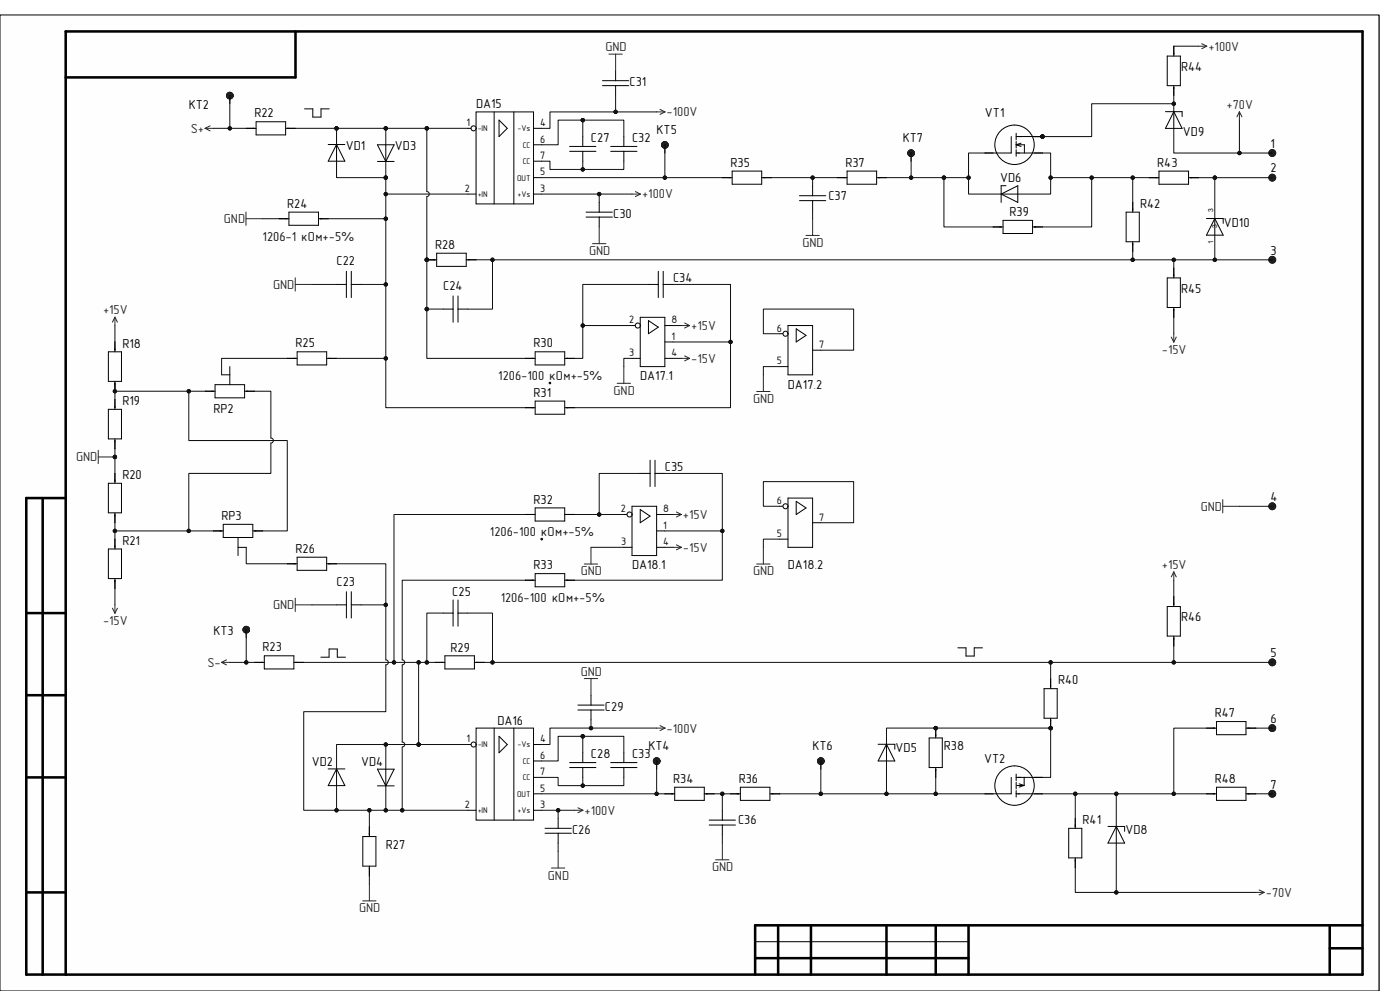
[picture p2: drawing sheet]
<svg xmlns="http://www.w3.org/2000/svg" width="420mm" height="297mm" viewBox="0 0 420 297" stroke-linecap="round" stroke-linejoin="round" font-family="sans-serif">
<path d="M0 4.5h413.7v292.5h-413.7z" fill-rule="evenodd" fill="#fefefe"/>
<path d="M0 4.5h413.7v292.5h-413.7z" fill="none" stroke="#000" stroke-width=".3"/>
<path d="M0 4.5h413.7v292.5h-413.7z" fill-rule="evenodd" fill="#fefefe"/>
<path d="M0 4.5h413.7v292.5h-413.7zM140.4 38.5h2.4M142.8 33.5h17.3v27.6h-17.3zM160.1 38.5h2.4M160.1 43.4h2.5M160.1 48.3h2.4M160.1 53.2h2.4M160.1 58.2h2.4M226.5 282.2h64.1" fill="none" stroke="#000" stroke-width=".3"/>
<g fill="none" stroke="#000" stroke-width=".76">
<path d="M19.7 9.4h389v282.7h-400.8v-142.8h11.8M19.7 9.4v282.7M88.6 9.4v13.8h-68.9M12.8 149.3v142.8M7.9 183.7h11.8M7.9 208.4h11.8M7.9 233h11.8M7.9 267.5h11.8M233.4 277.3v14.8M243.3 277.3v14.8M265.9 277.3v14.8M280.7 277.3v14.8"/>
<path d="M290.6 277.3v14.8M398.9 277.3v14.8M408.7 277.3h-182.2v14.8M226.5 287.2h64.1M398.9 284.2h9.8"/>
</g>
<path d="M197 33.5h2.5M198 32.8l1.5 .7M199.5 33.5l-1.5 .8M189.6 58.2h2.5M190.6 57.4l1.5 .8M192.1 58.2l-1.5 .7M172.4 242.8h2.5M173.4 242.1l1.5 .7M174.9 242.8l-1.5 .8M376.7 267.5h2.5M377.7 266.7l1.5 .8M379.2 267.5l-1.5 .7" fill="none" stroke="#262626" stroke-width=".3"/>
<circle cx="142.1" cy="38.5" r=".75" fill="#fbfbfb"/>
<g fill="none" stroke="#000" stroke-width=".3">
<path d="M148.2 33.5v27.6M149.7 36l2.5 2.5-2.5 2.4zM154.1 33.5v27.6M140.4 58.2h2.4M142.8 218.2h17.3v27.6h-17.3zM140.4 223.1h2.4M160.1 223.1h2.4M160.1 228.1h2.4M160.1 233h2.4M160.1 237.9h2.4M160.1 242.8h2.4"/>
<circle cx="142.1" cy="38.5" r=".75"/>
</g>
<circle cx="142.1" cy="223.1" r=".75" fill="#fbfbfb"/>
<g fill="none" stroke="#000" stroke-width=".3">
<path d="M180.7 24.2h7.9M180.7 25.7h7.9M184.7 21.2v3M184.7 25.7v2.9M170.9 43.9h7.9M170.9 45.4h7.9M174.8 40.9v3M174.8 45.4v2.9M175.8 63.6h7.9M175.8 65.1h7.9M179.8 60.6v3M179.8 65.1v2.9"/>
<path d="M148.2 218.2v27.6M154.1 218.2v27.6M173.4 211.3h7.8M173.4 212.8h7.8M177.3 208.4v2.9M177.3 212.8v3M149.7 220.7l2.5 2.4-2.5 2.5zM140.4 242.8h2.4M163.5 248.3h7.9M163.5 249.7h7.9M167.4 245.3v3M167.4 249.7v3"/>
<circle cx="142.1" cy="223.1" r=".75"/>
</g>
<circle cx="128" cy="77.9" r=".5" fill="#0e0e0e"/>
<circle cx="128" cy="77.9" r=".5" fill="none" stroke="#0e0e0e" stroke-width=".3"/>
<path d="M128 77.9h3M131 75.9h8.9v3.9h-8.9zM139.9 77.9h2.9" fill="none" stroke="#000" stroke-width=".3"/>
<circle cx="128" cy="77.9" r=".5" fill="#0e0e0e"/>
<circle cx="128" cy="77.9" r=".5" fill="none" stroke="#0e0e0e" stroke-width=".3"/>
<g fill="none" stroke="#000" stroke-width=".3">
<path d="M98.5 43.3h5M101 43.4v4.9M101 43.3l2.5 5h-5zM113.2 43.4h5l-2.5 5zM113.2 48.4h5M115.7 43.4v4.9M183.2 43.9h7.9M183.2 45.4h7.9M187.1 40.9v3M187.1 45.4v2.9M140.4 77.9h2.4M337.8 63.6h4v8.9h-4z"/>
<path d="M339.8 60.6v3M339.8 72.5v2.9M101 85.2h2.9M103.9 81.3v7.9M105.4 81.3v7.9M105.4 85.2h2.9M103.9 177.3v7.9M105.4 177.3v7.9M101 181.3h2.9M105.4 181.3h3M130.5 198.5h3M133.5 196.6h8.8v3.9h-8.8z"/>
<path d="M142.3 198.5h3M98.5 230.5h5M101 230.5l2.5 5h-5zM101 230.5v5M113.2 230.5h5l-2.5 5zM113.2 235.5h5M115.7 230.5v5M170.9 228.6h7.9M170.9 230h7.9M174.8 225.6v3M174.8 230v3M183.2 228.6h7.9"/>
<path d="M183.2 230h7.9M187.1 225.6v3M187.1 230v3M320.6 248.3h3.9v8.8h-3.9zM322.6 245.3v3M322.6 257.1v3"/>
</g>
<path d="M61.5 38.5l1.5 .7M61.5 38.5h2.5M63 37.7l-1.5 .8M371.8 33.5l-.7 1.5M371.8 33.5l.8 1.5M371.8 33.5v2.5M66.5 198.5l1.4 .8M66.5 198.5h2.5M67.9 197.8l-1.4 .7" fill="none" stroke="#262626" stroke-width=".3"/>
<circle cx="315.2" cy="218.2" r=".5" fill="#0e0e0e"/>
<circle cx="315.2" cy="218.2" r=".5" fill="none" stroke="#0e0e0e" stroke-width=".3"/>
<path d="M313.2 206.4h4v8.9h-4zM315.2 203.4v3M315.2 215.3v2.9" fill="none" stroke="#000" stroke-width=".3"/>
<circle cx="315.2" cy="218.2" r=".5" fill="#0e0e0e"/>
<circle cx="315.2" cy="218.2" r=".5" fill="none" stroke="#0e0e0e" stroke-width=".3"/>
<g fill="none" stroke="#000" stroke-width=".3">
<path d="M73.9 38.5h2.9M76.8 36.5h8.9v3.9h-8.9zM85.7 38.5h2.9M133 92.6h2.9M135.9 88.7v7.9M137.4 88.7v7.9M137.4 92.6h3M32.5 105.4h3.9v8.9h-3.9zM34.5 102.5v2.9M34.5 114.3v3M34.5 119.7v3M32.5 122.7h3.9v8.8h-3.9z"/>
<path d="M34.5 131.5v3M32.5 144.8h3.9v8.9h-3.9zM34.5 141.9v2.9M34.5 153.7v3M32.5 164.5h3.9v8.9h-3.9v-8.9M34.5 161.6v2.9M34.5 173.4v3M135.9 179.8v7.9M137.4 179.8v7.9M133 183.7h2.9M137.4 183.7h3M315.2 203.4v2.5"/>
</g>
<path d="M34.5 95.1l-.8 1.5M34.5 95.1l.7 1.5M34.5 95.1v2.5M29.5 135v4M29.5 137h5M88.6 179.3v4M33.7 182.3l.8 1.5M34.5 181.3v2.5M35.2 182.3l-.7 1.5M88.6 181.3h5" fill="none" stroke="#262626" stroke-width=".3"/>
<circle cx="34.5" cy="137" r=".5" fill="#0e0e0e"/>
<circle cx="34.5" cy="137" r=".5" fill="none" stroke="#0e0e0e" stroke-width=".3"/>
<g fill="none" stroke="#262626" stroke-width=".3">
<path d="M182.7 16.2h4M184.7 16.2v5M73.8 63.5v4.1M73.8 65.6h5M177.8 73h4M179.8 68v5M88.6 83.2v4M88.6 85.2h5M175.3 203.4h4M177.3 203.4v5M167.4 255.2v5M108.8 270h4"/>
<path d="M110.8 265v5M165.4 260.2h4"/>
</g>
<circle cx="280.7" cy="218.2" r=".5" fill="#0e0e0e"/>
<circle cx="280.7" cy="218.2" r=".5" fill="none" stroke="#0e0e0e" stroke-width=".3"/>
<path d="M280.7 218.2v3M278.7 221.2h4v8.8h-4zM280.7 230v3" fill="none" stroke="#000" stroke-width=".3"/>
<circle cx="280.7" cy="218.2" r=".5" fill="#0e0e0e"/>
<circle cx="280.7" cy="218.2" r=".5" fill="none" stroke="#0e0e0e" stroke-width=".3"/>
<g fill="none" stroke="#1c1c1c" stroke-width="1.3">
<circle cx="381.7" cy="53.2" r=".54"/>
<circle cx="381.7" cy="45.9" r=".54"/>
<circle cx="381.7" cy="77.9" r=".54"/>
<circle cx="381.7" cy="198.5" r=".54"/>
<circle cx="381.7" cy="237.9" r=".54"/>
</g>
<g fill="none" stroke="#000" stroke-width=".3">
<path d="M300.3 58.2l5-2.5v5zM300.4 58.2h4.9M301.8 55.7h-1.5v5M83.7 65.6h3M86.7 63.6h8.8v3.9h-8.8zM95.5 65.6h3M297.9 68h3M300.9 66.1h8.9v3.9h-8.9zM309.8 68h2.9M361.9 65.5h5v1.5M364.4 65.5l2.5 5h-5zM364.4 65.6v4.9"/>
<path d="M61.6 117.3h2.9M64.5 115.3h8.9v3.9h-8.9zM66.5 112.3h2.4M68.9 109.9v5.4M73.4 117.3h2.9M86.2 107.4h2.9M89.1 105.4h8.9v4h-8.9zM98 107.4h3M64 159.1h3M67 157.2h8.8v3.9h-8.8zM75.8 159.1h3M71.4 161.1v5.4"/>
<path d="M71.4 164h2.5M86.2 169h2.9M89.1 167h8.9v3.9h-8.9zM98 169h3M76.3 198.5h3M79.3 196.6h8.9v3.9h-8.9zM88.2 198.5h2.9M263.4 223.1h5v1.4M265.9 223.1l2.5 5h-5zM265.9 223.1v5M108.8 250.7h4v8.9h-4zM110.8 247.8v2.9"/>
<path d="M110.8 259.6v2.9M332.4 247.7h5v1.5M334.9 247.7l2.5 5h-5zM334.9 247.8v4.9"/>
</g>
<circle cx="312.7" cy="40.9" r=".5" fill="#0e0e0e"/>
<circle cx="312.7" cy="40.9" r=".5" fill="none" stroke="#0e0e0e" stroke-width=".3"/>
<circle cx="312.7" cy="40.9" r=".5" fill="#0e0e0e"/>
<circle cx="312.7" cy="40.9" r=".5" fill="none" stroke="#0e0e0e" stroke-width=".3"/>
<circle cx="312.7" cy="40.9" r=".5" fill="#0e0e0e"/>
<circle cx="312.7" cy="40.9" r=".5" fill="none" stroke="#0e0e0e" stroke-width=".3"/>
<g fill="none" stroke="#000" stroke-width=".3">
<path d="M304.8 39.9v2M303.4 40.9v5h-7.9M304.8 40.9h7.9M304.8 45.9h7.9M304.8 43.4l1.5 .5M304.8 43.4h2.5v2.5M304.8 42.4v2M304.8 44.9v1.9M306.3 42.9l-1.5 .5"/>
<circle cx="304.4" cy="43.4" r="5.9"/>
</g>
<circle cx="312.7" cy="40.9" r=".5" fill="#0e0e0e"/>
<circle cx="312.7" cy="40.9" r=".5" fill="none" stroke="#0e0e0e" stroke-width=".3"/>
<path d="M310.3 40.9h2.4" fill="none" stroke="#000" stroke-width=".3"/>
<circle cx="312.7" cy="40.9" r=".5" fill="#0e0e0e"/>
<circle cx="312.7" cy="40.9" r=".5" fill="none" stroke="#0e0e0e" stroke-width=".3"/>
<path d="M310.3 40.9h2.4" fill="none" stroke="#000" stroke-width=".3"/>
<circle cx="312.7" cy="40.9" r=".5" fill="#0e0e0e"/>
<circle cx="312.7" cy="40.9" r=".5" fill="none" stroke="#0e0e0e" stroke-width=".3"/>
<g fill="none" stroke="#000" stroke-width=".3">
<path d="M350.2 16.8h3.9v8.9h-3.9zM352.1 13.8v3M68.9 28.6v2.5M91.4 32.6h2.4v2.5h2.5v-2.5h2.5M349.6 33.5h5v1.4M352.1 33.5l2.5 5h-5zM352.1 25.7v2.9M352.1 33.5v5M199.5 43.4v2.5M216.7 53.2h2.9M219.6 51.3h8.9v3.9h-8.9zM228.5 53.2h3"/>
<path d="M239.8 58.7h7.9M243.8 55.7v3M251.2 53.2h2.9M254.1 51.3h8.9v3.9h-8.9zM263 53.2h2.9M273.3 45.9v2.5M344.7 53.3h3M347.7 51.3h8.9v3.9h-8.9zM356.6 53.3h2.9M239.8 60.1h7.9M243.8 60.1v3M189.6 97.6h2.5"/>
<path d="M192.1 95.1h7.4v14.8h-7.4zM194.5 96.1l3 2-3 1.9zM157.6 122.2h2.9M160.5 120.2h8.9v4h-8.9zM169.4 122.2h3M73.9 188.7v2.5M96.3 197h2.4v-2.5h2.5v2.5h2.4M287.3 194.2h2.5v2.4h2.5v-2.4h2.4M362 218.2h2.9M364.9 216.3h8.9v3.9h-8.9zM373.8 218.2h2.9M197 228.1v2.5"/>
<path d="M199.5 237.9h2.9M202.4 235.9h8.9v4h-8.9zM211.3 237.9h2.9M219.1 237.9h3M222.1 235.9h8.9v4h-8.9zM231 237.9h2.9M246.2 228.1v2.5M303.4 233v4.9h-7.9M304.8 233h7.9M304.8 237.9h7.9M304.8 232v2M304.8 234.5v1.9"/>
<path d="M304.8 236.9v2M305.7 234.9l1.5 .5M307.2 235.4l-1.5 .5M307.2 235.4h-2.2M307.2 232.9v2.5M362 237.9h2.9M364.9 235.9h8.9v4h-8.9zM373.8 237.9h2.9M212.7 245.8h7.9M212.7 247.3h7.9M216.7 242.8v3M216.7 247.3v2.9"/>
<circle cx="304.4" cy="235.5" r="5.9"/>
</g>
<g fill="none" stroke="#262626" stroke-width=".3">
<path d="M359.5 13.8h2.5M360.5 13.1l1.5 .7M362 13.8l-1.5 .8M241.8 70.6h4M243.8 65.6v5M204.4 97.6h2.5M205.4 96.8l1.5 .8M206.9 97.6l-1.5 .7M204.4 107.4h2.5M205.4 106.7l1.5 .7M206.9 107.4l-1.5 .8M366.8 149.7v4"/>
<path d="M366.8 151.7h5M197 218.2h2.5M198 217.5l1.5 .7M199.5 218.2l-1.5 .8M214.7 257.7h4M216.7 252.7v5"/>
</g>
<g fill="none" stroke="#1c1c1c" stroke-width="1.3">
<circle cx="68.9" cy="28.7" r=".49"/>
<circle cx="199.4" cy="43.4" r=".49"/>
<circle cx="199.5" cy="43.4" r=".49"/>
<circle cx="273.3" cy="45.9" r=".49"/>
<circle cx="381.7" cy="151.7" r=".54"/>
<circle cx="73.9" cy="188.7" r=".49"/>
<circle cx="381.7" cy="218.2" r=".54"/>
<circle cx="197" cy="228.1" r=".49"/>
<circle cx="246.2" cy="228.1" r=".49"/>
</g>
<circle cx="191.3" cy="97.6" r=".75" fill="#fbfbfb"/>
<g fill="none" stroke="#000" stroke-width=".3">
<path d="M194.5 85.2h3M197.5 81.3v7.9M199 81.3v7.9M199 85.2h2.9M199.5 97.6h2.4M189.6 107.4h2.5M199.5 107.4h2.4M199.5 102.5h2.4M187.1 154.2h2.5M189.6 151.7h7.4v14.8h-7.4zM192.1 152.7l2.9 2-2.9 2zM157.6 173.9h2.9"/>
<path d="M160.5 171.9h8.9v4h-8.9zM169.4 173.9h3"/>
<circle cx="191.3" cy="97.6" r=".75"/>
</g>
<path d="M201.9 154.2h2.5M202.9 153.4l1.5 .8M204.4 154.2l-1.5 .8M201.9 164h2.5M202.9 163.3l1.5 .7M204.4 164l-1.5 .8" fill="none" stroke="#262626" stroke-width=".3"/>
<circle cx="188.9" cy="154.2" r=".75" fill="#fbfbfb"/>
<g fill="none" stroke="#000" stroke-width=".3">
<path d="M157.6 107.4h2.9M160.5 105.4h8.9v4h-8.9zM169.4 107.4h3M195 137.9v7.9M196.5 137.9v7.9M192.1 141.9h2.9M196.5 141.9h3M197 159.1h2.5M197 154.2h2.5M187.1 164h2.5M197 164h2.5"/>
<circle cx="188.8" cy="154.2" r=".75"/>
</g>
<circle cx="165" cy="114.8" r=".25" fill="#0e0e0e"/>
<circle cx="165" cy="114.8" r=".25" fill="none" stroke="#0e0e0e" stroke-width=".3"/>
<path d="M185.1 114.9h4M187.1 109.9v5" fill="none" stroke="#262626" stroke-width=".3"/>
<path d="M157.6 154.2h2.9M160.5 152.2h8.9v4h-8.9zM169.4 154.2h3" fill="none" stroke="#000" stroke-width=".3"/>
<circle cx="162.5" cy="161.6" r=".25" fill="#0e0e0e"/>
<circle cx="162.5" cy="161.6" r=".25" fill="none" stroke="#0e0e0e" stroke-width=".3"/>
<path d="M175.3 169h4M177.3 164v5" fill="none" stroke="#262626" stroke-width=".3"/>
<path d="M236.4 97.6h7.4v14.7h-7.4zM238.9 98.6l2.9 1.9-2.9 2zM233.9 100h2.5" fill="none" stroke="#000" stroke-width=".3"/>
<circle cx="235.6" cy="100" r=".75" fill="#fbfbfb"/>
<g fill="none" stroke="#000" stroke-width=".3">
<path d="M233.9 109.9h2.5M243.8 105h2.4M233.9 151.7h2.5M236.4 149.3h7.4v14.7h-7.4zM238.9 150.3l2.9 1.9-2.9 2z"/>
<circle cx="235.6" cy="100" r=".75"/>
</g>
<path d="M227 117.3h4M229 112.3v5" fill="none" stroke="#262626" stroke-width=".3"/>
<circle cx="235.6" cy="151.7" r=".75" fill="#fbfbfb"/>
<g fill="none" stroke="#000" stroke-width=".3">
<path d="M350.2 83.3h3.9v8.9h-3.9zM352.1 80.3v3M352.1 92.2v2.9M243.8 156.7h2.4M233.9 161.6h2.5M352.1 178.8v3M350.2 181.8h3.9v8.8h-3.9zM352.1 190.6v3"/>
<circle cx="235.6" cy="151.7" r=".75"/>
</g>
<path d="M351.4 101l.7 1.5M352.1 100v2.5M352.9 101l-.8 1.5M227 169h4M229 164v5M352.1 171.4v2.5M352.1 171.4l-.7 1.5M352.1 171.4l.8 1.5" fill="none" stroke="#262626" stroke-width=".3"/>
<path d="M115.7 58.2h24.7" fill="none" stroke="#0e0e0e" stroke-width=".3"/>
<circle cx="115.7" cy="58.2" r=".5" fill="#0e0e0e"/>
<g fill="none" stroke="#0e0e0e" stroke-width=".3">
<path d="M128 38.5h12.4"/>
<circle cx="115.7" cy="58.2" r=".5"/>
</g>
<circle cx="128" cy="38.5" r=".5" fill="#0e0e0e"/>
<g fill="none" stroke="#0e0e0e" stroke-width=".3">
<path d="M184.7 28.6v4.9h12.3"/>
<circle cx="128" cy="38.5" r=".5"/>
</g>
<circle cx="184.7" cy="33.5" r=".5" fill="#0e0e0e"/>
<g fill="none" stroke="#0e0e0e" stroke-width=".3">
<path d="M115.7 38.5v4.9"/>
<circle cx="184.7" cy="33.5" r=".5"/>
</g>
<circle cx="115.7" cy="38.5" r=".5" fill="#0e0e0e"/>
<g fill="none" stroke="#0e0e0e" stroke-width=".3">
<path d="M115.7 38.5h12.3"/>
<circle cx="115.7" cy="38.5" r=".5"/>
</g>
<circle cx="115.7" cy="38.5" r=".5" fill="#0e0e0e"/>
<circle cx="115.7" cy="38.5" r=".5" fill="none" stroke="#0e0e0e" stroke-width=".3"/>
<circle cx="128" cy="38.5" r=".5" fill="#0e0e0e"/>
<g fill="none" stroke="#0e0e0e" stroke-width=".3">
<path d="M162.5 58.2h27.1"/>
<circle cx="128" cy="38.5" r=".5"/>
</g>
<circle cx="179.7" cy="58.2" r=".5" fill="#0e0e0e"/>
<g fill="none" stroke="#0e0e0e" stroke-width=".3">
<path d="M177.3 215.8v2.4"/>
<circle cx="179.7" cy="58.2" r=".5"/>
</g>
<circle cx="177.3" cy="218.2" r=".5" fill="#0e0e0e"/>
<g fill="none" stroke="#0e0e0e" stroke-width=".3">
<path d="M167.4 242.8v2.5M167.4 252.7v2.5"/>
<circle cx="177.3" cy="218.2" r=".5"/>
</g>
<circle cx="167.4" cy="242.8" r=".5" fill="#0e0e0e"/>
<g fill="none" stroke="#0e0e0e" stroke-width=".3">
<path d="M162.5 242.8h9.9"/>
<circle cx="167.4" cy="242.8" r=".5"/>
</g>
<circle cx="167.4" cy="242.8" r=".5" fill="#0e0e0e"/>
<g fill="none" stroke="#0e0e0e" stroke-width=".3">
<path d="M162.5 233h4.9v2.5h7.4v-2.5"/>
<circle cx="167.4" cy="242.8" r=".5"/>
</g>
<circle cx="174.8" cy="235.5" r=".5" fill="#0e0e0e"/>
<g fill="none" stroke="#0e0e0e" stroke-width=".3">
<path d="M174.8 220.7h-7.4v7.4h-4.9"/>
<circle cx="174.8" cy="235.5" r=".5"/>
</g>
<circle cx="174.8" cy="220.7" r=".5" fill="#0e0e0e"/>
<g fill="none" stroke="#0e0e0e" stroke-width=".3">
<path d="M179.8 58.2v2.4"/>
<circle cx="174.8" cy="220.7" r=".5"/>
</g>
<circle cx="179.7" cy="58.2" r=".5" fill="#0e0e0e"/>
<g fill="none" stroke="#0e0e0e" stroke-width=".3">
<path d="M101 38.5h14.7"/>
<circle cx="179.7" cy="58.2" r=".5"/>
</g>
<circle cx="115.7" cy="38.5" r=".5" fill="#0e0e0e"/>
<circle cx="115.7" cy="38.5" r=".5" fill="none" stroke="#0e0e0e" stroke-width=".3"/>
<circle cx="101" cy="38.5" r=".5" fill="#0e0e0e"/>
<g fill="none" stroke="#0e0e0e" stroke-width=".3">
<path d="M101 48.3v4.9h14.7"/>
<circle cx="101" cy="38.5" r=".5"/>
</g>
<circle cx="115.7" cy="53.2" r=".5" fill="#0e0e0e"/>
<g fill="none" stroke="#0e0e0e" stroke-width=".3">
<path d="M115.7 48.3v4.9"/>
<circle cx="115.7" cy="53.2" r=".5"/>
</g>
<circle cx="115.7" cy="53.2" r=".5" fill="#0e0e0e"/>
<g fill="none" stroke="#0e0e0e" stroke-width=".3">
<path d="M162.5 48.3h2.5v2.5h9.8v-2.5"/>
<circle cx="115.7" cy="53.2" r=".5"/>
</g>
<circle cx="174.8" cy="50.8" r=".5" fill="#0e0e0e"/>
<g fill="none" stroke="#0e0e0e" stroke-width=".3">
<path d="M174.8 36h-7.4v7.4h-4.9"/>
<circle cx="174.8" cy="50.8" r=".5"/>
</g>
<circle cx="174.8" cy="36" r=".5" fill="#0e0e0e"/>
<g fill="none" stroke="#0e0e0e" stroke-width=".3">
<path d="M174.8 36h12.3v4.9"/>
<circle cx="174.8" cy="36" r=".5"/>
</g>
<circle cx="174.8" cy="36" r=".5" fill="#0e0e0e"/>
<g fill="none" stroke="#0e0e0e" stroke-width=".3">
<path d="M187.1 48.3v2.5h-12.3"/>
<circle cx="174.8" cy="36" r=".5"/>
</g>
<circle cx="174.8" cy="50.8" r=".5" fill="#0e0e0e"/>
<g fill="none" stroke="#0e0e0e" stroke-width=".3">
<path d="M197 218.2h-32v4.9h-2.5"/>
<circle cx="174.8" cy="50.8" r=".5"/>
</g>
<circle cx="177.3" cy="218.2" r=".5" fill="#0e0e0e"/>
<g fill="none" stroke="#0e0e0e" stroke-width=".3">
<path d="M174.8 220.7h12.3v4.9"/>
<circle cx="177.3" cy="218.2" r=".5"/>
</g>
<circle cx="174.8" cy="220.7" r=".5" fill="#0e0e0e"/>
<g fill="none" stroke="#0e0e0e" stroke-width=".3">
<path d="M187.1 233v2.5h-12.3"/>
<circle cx="174.8" cy="220.7" r=".5"/>
</g>
<circle cx="174.8" cy="235.5" r=".5" fill="#0e0e0e"/>
<g fill="none" stroke="#0e0e0e" stroke-width=".3">
<path d="M174.8 220.7v4.9"/>
<circle cx="174.8" cy="235.5" r=".5"/>
</g>
<circle cx="174.8" cy="220.7" r=".5" fill="#0e0e0e"/>
<g fill="none" stroke="#0e0e0e" stroke-width=".3">
<path d="M128 77.9h2.5"/>
<circle cx="174.8" cy="220.7" r=".5"/>
</g>
<circle cx="128" cy="77.9" r=".5" fill="#0e0e0e"/>
<g fill="none" stroke="#0e0e0e" stroke-width=".3">
<path d="M312.7 45.9h2.5v7.3h12.3M93.6 85.2h7.4M93.6 181.3h7.4"/>
<circle cx="128" cy="77.9" r=".5"/>
</g>
<circle cx="315.2" cy="53.2" r=".5" fill="#0e0e0e"/>
<circle cx="315.2" cy="53.2" r=".5" fill="none" stroke="#0e0e0e" stroke-width=".3"/>
<circle cx="327.5" cy="53.2" r=".5" fill="#0e0e0e"/>
<g fill="none" stroke="#0e0e0e" stroke-width=".3">
<path d="M334.9 252.7v14.8"/>
<circle cx="327.5" cy="53.2" r=".5"/>
</g>
<circle cx="334.9" cy="267.5" r=".5" fill="#0e0e0e"/>
<g fill="none" stroke="#0e0e0e" stroke-width=".3">
<path d="M322.6 237.9h12.3v9.9"/>
<circle cx="334.9" cy="267.5" r=".5"/>
</g>
<circle cx="334.9" cy="237.9" r=".5" fill="#0e0e0e"/>
<circle cx="334.9" cy="237.9" r=".5" fill="none" stroke="#0e0e0e" stroke-width=".3"/>
<circle cx="322.6" cy="237.9" r=".5" fill="#0e0e0e"/>
<g fill="none" stroke="#0e0e0e" stroke-width=".3">
<path d="M322.6 260.1v7.4h54.1"/>
<circle cx="322.6" cy="237.9" r=".5"/>
</g>
<circle cx="334.9" cy="267.5" r=".5" fill="#0e0e0e"/>
<g fill="none" stroke="#0e0e0e" stroke-width=".3">
<path d="M381.7 77.9h-234v14.7h-7.3"/>
<circle cx="334.9" cy="267.5" r=".5"/>
</g>
<circle cx="364.4" cy="77.9" r=".5" fill="#0e0e0e"/>
<circle cx="364.4" cy="77.9" r=".5" fill="none" stroke="#0e0e0e" stroke-width=".3"/>
<circle cx="352.1" cy="77.9" r=".5" fill="#0e0e0e"/>
<circle cx="352.1" cy="77.9" r=".5" fill="none" stroke="#0e0e0e" stroke-width=".3"/>
<circle cx="339.8" cy="77.9" r=".5" fill="#0e0e0e"/>
<circle cx="339.8" cy="77.9" r=".5" fill="none" stroke="#0e0e0e" stroke-width=".3"/>
<circle cx="147.7" cy="77.9" r=".5" fill="#0e0e0e"/>
<g fill="none" stroke="#0e0e0e" stroke-width=".3">
<path d="M88.6 38.5h12.4"/>
<circle cx="147.7" cy="77.9" r=".5"/>
</g>
<circle cx="101" cy="38.5" r=".5" fill="#0e0e0e"/>
<g fill="none" stroke="#0e0e0e" stroke-width=".3">
<path d="M101 38.5v4.9"/>
<circle cx="101" cy="38.5" r=".5"/>
</g>
<circle cx="101" cy="38.5" r=".5" fill="#0e0e0e"/>
<g fill="none" stroke="#0e0e0e" stroke-width=".3">
<path d="M69 198.5h7.3"/>
<circle cx="101" cy="38.5" r=".5"/>
</g>
<circle cx="73.9" cy="198.5" r=".5" fill="#0e0e0e"/>
<g fill="none" stroke="#0e0e0e" stroke-width=".3">
<path d="M133 183.7h-5v14.8h-36.9"/>
<circle cx="73.9" cy="198.5" r=".5"/>
</g>
<circle cx="118.2" cy="198.5" r=".5" fill="#0e0e0e"/>
<circle cx="118.2" cy="198.5" r=".5" fill="none" stroke="#0e0e0e" stroke-width=".3"/>
<circle cx="125.6" cy="198.5" r=".5" fill="#0e0e0e"/>
<circle cx="125.6" cy="198.5" r=".5" fill="none" stroke="#0e0e0e" stroke-width=".3"/>
<circle cx="128" cy="198.5" r=".5" fill="#0e0e0e"/>
<g fill="none" stroke="#0e0e0e" stroke-width=".3">
<path d="M101 235.5v7.3h39.4"/>
<circle cx="128" cy="198.5" r=".5"/>
</g>
<circle cx="120.7" cy="242.8" r=".5" fill="#0e0e0e"/>
<circle cx="120.7" cy="242.8" r=".5" fill="none" stroke="#0e0e0e" stroke-width=".3"/>
<circle cx="115.7" cy="242.8" r=".5" fill="#0e0e0e"/>
<circle cx="115.7" cy="242.8" r=".5" fill="none" stroke="#0e0e0e" stroke-width=".3"/>
<circle cx="110.8" cy="242.8" r=".5" fill="#0e0e0e"/>
<circle cx="110.8" cy="242.8" r=".5" fill="none" stroke="#0e0e0e" stroke-width=".3"/>
<circle cx="101" cy="242.8" r=".5" fill="#0e0e0e"/>
<g fill="none" stroke="#0e0e0e" stroke-width=".3">
<path d="M115.7 235.5v7.3"/>
<circle cx="101" cy="242.8" r=".5"/>
</g>
<circle cx="115.7" cy="242.8" r=".5" fill="#0e0e0e"/>
<g fill="none" stroke="#0e0e0e" stroke-width=".3">
<path d="M115.7 223.1v7.4"/>
<circle cx="115.7" cy="242.8" r=".5"/>
</g>
<circle cx="115.7" cy="223.1" r=".5" fill="#0e0e0e"/>
<g fill="none" stroke="#0e0e0e" stroke-width=".3">
<path d="M125.6 223.1h-24.6v7.4"/>
<circle cx="115.7" cy="223.1" r=".5"/>
</g>
<circle cx="125.6" cy="223.1" r=".5" fill="#0e0e0e"/>
<circle cx="125.6" cy="223.1" r=".5" fill="none" stroke="#0e0e0e" stroke-width=".3"/>
<circle cx="115.7" cy="223.1" r=".5" fill="#0e0e0e"/>
<g fill="none" stroke="#0e0e0e" stroke-width=".3">
<path d="M125.6 223.1h14.8"/>
<circle cx="115.7" cy="223.1" r=".5"/>
</g>
<circle cx="125.6" cy="223.1" r=".5" fill="#0e0e0e"/>
<g fill="none" stroke="#0e0e0e" stroke-width=".3">
<path d="M125.6 198.5v24.6"/>
<circle cx="125.6" cy="223.1" r=".5"/>
</g>
<circle cx="125.6" cy="198.5" r=".5" fill="#0e0e0e"/>
<circle cx="125.6" cy="198.5" r=".5" fill="none" stroke="#0e0e0e" stroke-width=".3"/>
<circle cx="125.6" cy="223.1" r=".5" fill="#0e0e0e"/>
<g fill="none" stroke="#0e0e0e" stroke-width=".3">
<path d="M34.5 117.3h27.1M110.8 262.5v2.5"/>
<circle cx="125.6" cy="223.1" r=".5"/>
</g>
<circle cx="34.5" cy="117.3" r=".5" fill="#0e0e0e"/>
<circle cx="34.5" cy="117.3" r=".5" fill="none" stroke="#0e0e0e" stroke-width=".3"/>
<circle cx="56.6" cy="117.3" r=".5" fill="#0e0e0e"/>
<g fill="none" stroke="#0e0e0e" stroke-width=".3">
<path d="M56.6 117.3v14.7h29.6v27.1h-7.4"/>
<circle cx="56.6" cy="117.3" r=".5"/>
</g>
<circle cx="56.6" cy="117.3" r=".5" fill="#0e0e0e"/>
<g fill="none" stroke="#0e0e0e" stroke-width=".3">
<path d="M101 107.4h14.7"/>
<circle cx="56.6" cy="117.3" r=".5"/>
</g>
<circle cx="115.7" cy="107.4" r=".5" fill="#0e0e0e"/>
<g fill="none" stroke="#0e0e0e" stroke-width=".3">
<path d="M108.4 181.3h7.3"/>
<circle cx="115.7" cy="107.4" r=".5"/>
</g>
<circle cx="115.7" cy="181.3" r=".5" fill="#0e0e0e"/>
<g fill="none" stroke="#0e0e0e" stroke-width=".3">
<path d="M98.5 65.6h17.2"/>
<circle cx="115.7" cy="181.3" r=".5"/>
</g>
<circle cx="115.7" cy="65.6" r=".5" fill="#0e0e0e"/>
<g fill="none" stroke="#0e0e0e" stroke-width=".3">
<path d="M78.8 65.6h4.9M280.7 218.2h-14.8v4.9"/>
<circle cx="115.7" cy="65.6" r=".5"/>
</g>
<circle cx="280.7" cy="218.2" r=".5" fill="#0e0e0e"/>
<g fill="none" stroke="#0e0e0e" stroke-width=".3">
<path d="M265.9 228.1v9.8"/>
<circle cx="280.7" cy="218.2" r=".5"/>
</g>
<circle cx="265.9" cy="237.9" r=".5" fill="#0e0e0e"/>
<g fill="none" stroke="#0e0e0e" stroke-width=".3">
<path d="M290.6 53.2v5h9.8"/>
<circle cx="265.9" cy="237.9" r=".5"/>
</g>
<circle cx="290.6" cy="53.2" r=".5" fill="#0e0e0e"/>
<g fill="none" stroke="#0e0e0e" stroke-width=".3">
<path d="M315.2 53.2v5h-9.9"/>
<circle cx="290.6" cy="53.2" r=".5"/>
</g>
<circle cx="315.2" cy="53.2" r=".5" fill="#0e0e0e"/>
<g fill="none" stroke="#0e0e0e" stroke-width=".3">
<path d="M108.3 85.2h7.4"/>
<circle cx="315.2" cy="53.2" r=".5"/>
</g>
<circle cx="115.7" cy="85.2" r=".5" fill="#0e0e0e"/>
<g fill="none" stroke="#0e0e0e" stroke-width=".3">
<path d="M162.5 237.9h37"/>
<circle cx="115.7" cy="85.2" r=".5"/>
</g>
<circle cx="197" cy="237.9" r=".5" fill="#0e0e0e"/>
<g fill="none" stroke="#0e0e0e" stroke-width=".3">
<path d="M233.9 237.9h61.6"/>
<circle cx="197" cy="237.9" r=".5"/>
</g>
<circle cx="246.2" cy="237.9" r=".5" fill="#0e0e0e"/>
<circle cx="246.2" cy="237.9" r=".5" fill="none" stroke="#0e0e0e" stroke-width=".3"/>
<circle cx="265.9" cy="237.9" r=".5" fill="#0e0e0e"/>
<circle cx="265.9" cy="237.9" r=".5" fill="none" stroke="#0e0e0e" stroke-width=".3"/>
<circle cx="280.7" cy="237.9" r=".5" fill="#0e0e0e"/>
<g fill="none" stroke="#0e0e0e" stroke-width=".3">
<path d="M280.7 233v4.9"/>
<circle cx="280.7" cy="237.9" r=".5"/>
</g>
<circle cx="280.7" cy="237.9" r=".5" fill="#0e0e0e"/>
<g fill="none" stroke="#0e0e0e" stroke-width=".3">
<path d="M312.7 237.9h9.9v7.4"/>
<circle cx="280.7" cy="237.9" r=".5"/>
</g>
<circle cx="322.6" cy="237.9" r=".5" fill="#0e0e0e"/>
<g fill="none" stroke="#0e0e0e" stroke-width=".3">
<path d="M339.8 75.4v2.5"/>
<circle cx="322.6" cy="237.9" r=".5"/>
</g>
<circle cx="339.8" cy="77.9" r=".5" fill="#0e0e0e"/>
<g fill="none" stroke="#0e0e0e" stroke-width=".3">
<path d="M339.8 53.2v7.4"/>
<circle cx="339.8" cy="77.9" r=".5"/>
</g>
<circle cx="339.8" cy="53.2" r=".5" fill="#0e0e0e"/>
<g fill="none" stroke="#0e0e0e" stroke-width=".3">
<path d="M34.5 159.1h29.5"/>
<circle cx="339.8" cy="53.2" r=".5"/>
</g>
<circle cx="34.5" cy="159.1" r=".5" fill="#0e0e0e"/>
<circle cx="34.5" cy="159.1" r=".5" fill="none" stroke="#0e0e0e" stroke-width=".3"/>
<circle cx="56.6" cy="159.1" r=".5" fill="#0e0e0e"/>
<g fill="none" stroke="#0e0e0e" stroke-width=".3">
<path d="M34.5 156.7v4.9"/>
<circle cx="56.6" cy="159.1" r=".5"/>
</g>
<circle cx="34.5" cy="159.1" r=".5" fill="#0e0e0e"/>
<g fill="none" stroke="#0e0e0e" stroke-width=".3">
<path d="M34.5 114.8v4.9M34.5 176.4v4.9"/>
<circle cx="34.5" cy="159.1" r=".5"/>
</g>
<circle cx="34.5" cy="117.3" r=".5" fill="#0e0e0e"/>
<g fill="none" stroke="#0e0e0e" stroke-width=".3">
<path d="M64 38.5h9.9M34.5 97.6v4.9"/>
<circle cx="34.5" cy="117.3" r=".5"/>
</g>
<circle cx="68.9" cy="38.5" r=".5" fill="#0e0e0e"/>
<g fill="none" stroke="#0e0e0e" stroke-width=".3">
<path d="M128 198.5h2.5"/>
<circle cx="68.9" cy="38.5" r=".5"/>
</g>
<circle cx="128" cy="198.5" r=".5" fill="#0e0e0e"/>
<g fill="none" stroke="#0e0e0e" stroke-width=".3">
<path d="M142.8 77.9h4.9"/>
<circle cx="128" cy="198.5" r=".5"/>
</g>
<circle cx="147.7" cy="77.9" r=".5" fill="#0e0e0e"/>
<g fill="none" stroke="#0e0e0e" stroke-width=".3">
<path d="M110.8 242.8v5"/>
<circle cx="147.7" cy="77.9" r=".5"/>
</g>
<circle cx="110.8" cy="242.8" r=".5" fill="#0e0e0e"/>
<g fill="none" stroke="#0e0e0e" stroke-width=".3">
<path d="M76.3 117.3h5v14M81.3 131.3a.75 .75 0 0 1 .7 .7 .75 .75 0 0 1-.7 .8v9.1h-24.7v17.2"/>
<circle cx="110.8" cy="242.8" r=".5"/>
</g>
<circle cx="56.6" cy="159.1" r=".5" fill="#0e0e0e"/>
<g fill="none" stroke="#0e0e0e" stroke-width=".3">
<path d="M34.5 137v4.9"/>
<circle cx="56.6" cy="159.1" r=".5"/>
</g>
<circle cx="34.5" cy="137" r=".5" fill="#0e0e0e"/>
<g fill="none" stroke="#0e0e0e" stroke-width=".3">
<path d="M34.5 134.5v2.5"/>
<circle cx="34.5" cy="137" r=".5"/>
</g>
<circle cx="34.5" cy="137" r=".5" fill="#0e0e0e"/>
<g fill="none" stroke="#0e0e0e" stroke-width=".3">
<path d="M273.3 45.9v7.3M371.8 151.7h9.9"/>
<circle cx="34.5" cy="137" r=".5"/>
</g>
<circle cx="273.3" cy="53.2" r=".5" fill="#0e0e0e"/>
<g fill="none" stroke="#0e0e0e" stroke-width=".3">
<path d="M246.2 228.1v9.8"/>
<circle cx="273.3" cy="53.2" r=".5"/>
</g>
<circle cx="246.2" cy="237.9" r=".5" fill="#0e0e0e"/>
<g fill="none" stroke="#0e0e0e" stroke-width=".3">
<path d="M184.7 33.5h-19.7v5h-2.5"/>
<circle cx="246.2" cy="237.9" r=".5"/>
</g>
<circle cx="184.7" cy="33.5" r=".5" fill="#0e0e0e"/>
<g fill="none" stroke="#0e0e0e" stroke-width=".3">
<path d="M174.8 36v4.9"/>
<circle cx="184.7" cy="33.5" r=".5"/>
</g>
<circle cx="174.8" cy="36" r=".5" fill="#0e0e0e"/>
<g fill="none" stroke="#0e0e0e" stroke-width=".3">
<path d="M280.7 218.2h34.5"/>
<circle cx="174.8" cy="36" r=".5"/>
</g>
<circle cx="280.7" cy="218.2" r=".5" fill="#0e0e0e"/>
<circle cx="280.7" cy="218.2" r=".5" fill="none" stroke="#0e0e0e" stroke-width=".3"/>
<circle cx="315.2" cy="218.2" r=".5" fill="#0e0e0e"/>
<g fill="none" stroke="#0e0e0e" stroke-width=".3">
<path d="M315.2 218.2v14.8h-2.5"/>
<circle cx="315.2" cy="218.2" r=".5"/>
</g>
<circle cx="315.2" cy="218.2" r=".5" fill="#0e0e0e"/>
<g fill="none" stroke="#0e0e0e" stroke-width=".3">
<path d="M295.5 45.9h-4.9v7.3h-7.4"/>
<circle cx="315.2" cy="218.2" r=".5"/>
</g>
<circle cx="290.6" cy="53.2" r=".5" fill="#0e0e0e"/>
<circle cx="290.6" cy="53.2" r=".5" fill="none" stroke="#0e0e0e" stroke-width=".3"/>
<circle cx="283.2" cy="53.2" r=".5" fill="#0e0e0e"/>
<g fill="none" stroke="#0e0e0e" stroke-width=".3">
<path d="M214.2 237.9h4.9"/>
<circle cx="283.2" cy="53.2" r=".5"/>
</g>
<circle cx="216.7" cy="237.9" r=".5" fill="#0e0e0e"/>
<g fill="none" stroke="#0e0e0e" stroke-width=".3">
<path d="M197 228.1v9.8"/>
<circle cx="216.7" cy="237.9" r=".5"/>
</g>
<circle cx="197" cy="237.9" r=".5" fill="#0e0e0e"/>
<g fill="none" stroke="#0e0e0e" stroke-width=".3">
<path d="M199.5 43.4v9.8"/>
<circle cx="197" cy="237.9" r=".5"/>
</g>
<circle cx="199.5" cy="53.2" r=".5" fill="#0e0e0e"/>
<g fill="none" stroke="#0e0e0e" stroke-width=".3">
<path d="M162.5 53.2h54.2"/>
<circle cx="199.5" cy="53.2" r=".5"/>
</g>
<circle cx="199.5" cy="53.2" r=".5" fill="#0e0e0e"/>
<g fill="none" stroke="#0e0e0e" stroke-width=".3">
<path d="M68.9 28.6v9.9"/>
<circle cx="199.5" cy="53.2" r=".5"/>
</g>
<circle cx="68.9" cy="38.5" r=".5" fill="#0e0e0e"/>
<g fill="none" stroke="#0e0e0e" stroke-width=".3">
<path d="M73.9 188.7v9.8"/>
<circle cx="68.9" cy="38.5" r=".5"/>
</g>
<circle cx="73.9" cy="198.5" r=".5" fill="#0e0e0e"/>
<g fill="none" stroke="#0e0e0e" stroke-width=".3">
<path d="M243.8 53.2v2.5M243.8 63.1v2.5"/>
<circle cx="73.9" cy="198.5" r=".5"/>
</g>
<circle cx="243.8" cy="53.2" r=".5" fill="#0e0e0e"/>
<g fill="none" stroke="#0e0e0e" stroke-width=".3">
<path d="M231.5 53.2h19.7"/>
<circle cx="243.8" cy="53.2" r=".5"/>
</g>
<circle cx="243.8" cy="53.2" r=".5" fill="#0e0e0e"/>
<g fill="none" stroke="#0e0e0e" stroke-width=".3">
<path d="M265.9 53.2h17.3"/>
<circle cx="243.8" cy="53.2" r=".5"/>
</g>
<circle cx="283.2" cy="53.2" r=".5" fill="#0e0e0e"/>
<circle cx="283.2" cy="53.2" r=".5" fill="none" stroke="#0e0e0e" stroke-width=".3"/>
<circle cx="273.3" cy="53.2" r=".5" fill="#0e0e0e"/>
<g fill="none" stroke="#0e0e0e" stroke-width=".3">
<path d="M128 92.6h5"/>
<circle cx="273.3" cy="53.2" r=".5"/>
</g>
<circle cx="128" cy="92.6" r=".5" fill="#0e0e0e"/>
<g fill="none" stroke="#0e0e0e" stroke-width=".3">
<path d="M128 38.5v18.9a.75 .75 0 0 1 .8 .8 .75 .75 0 0 1-.8 .7v19"/>
<circle cx="128" cy="92.6" r=".5"/>
</g>
<circle cx="128" cy="77.9" r=".5" fill="#0e0e0e"/>
<circle cx="128" cy="77.9" r=".5" fill="none" stroke="#0e0e0e" stroke-width=".3"/>
<circle cx="128" cy="38.5" r=".5" fill="#0e0e0e"/>
<g fill="none" stroke="#0e0e0e" stroke-width=".3">
<path d="M128 77.9v14.7"/>
<circle cx="128" cy="38.5" r=".5"/>
</g>
<circle cx="128" cy="77.9" r=".5" fill="#0e0e0e"/>
<circle cx="128" cy="77.9" r=".5" fill="none" stroke="#0e0e0e" stroke-width=".3"/>
<circle cx="128" cy="92.6" r=".5" fill="#0e0e0e"/>
<g fill="none" stroke="#0e0e0e" stroke-width=".3">
<path d="M115.7 53.2v69h41.9"/>
<circle cx="128" cy="92.6" r=".5"/>
</g>
<circle cx="115.7" cy="53.2" r=".5" fill="#0e0e0e"/>
<circle cx="115.7" cy="53.2" r=".5" fill="none" stroke="#0e0e0e" stroke-width=".3"/>
<circle cx="115.7" cy="58.2" r=".5" fill="#0e0e0e"/>
<circle cx="115.7" cy="58.2" r=".5" fill="none" stroke="#0e0e0e" stroke-width=".3"/>
<circle cx="115.7" cy="65.6" r=".5" fill="#0e0e0e"/>
<circle cx="115.7" cy="65.6" r=".5" fill="none" stroke="#0e0e0e" stroke-width=".3"/>
<circle cx="115.7" cy="85.2" r=".5" fill="#0e0e0e"/>
<circle cx="115.7" cy="85.2" r=".5" fill="none" stroke="#0e0e0e" stroke-width=".3"/>
<circle cx="115.7" cy="107.4" r=".5" fill="#0e0e0e"/>
<g fill="none" stroke="#0e0e0e" stroke-width=".3">
<path d="M216.7 237.9v4.9M216.7 250.2v2.5"/>
<circle cx="115.7" cy="107.4" r=".5"/>
</g>
<circle cx="216.7" cy="237.9" r=".5" fill="#0e0e0e"/>
<g fill="none" stroke="#0e0e0e" stroke-width=".3">
<path d="M334.9 237.9h27.1"/>
<circle cx="216.7" cy="237.9" r=".5"/>
</g>
<circle cx="334.9" cy="237.9" r=".5" fill="#0e0e0e"/>
<circle cx="334.9" cy="237.9" r=".5" fill="none" stroke="#0e0e0e" stroke-width=".3"/>
<circle cx="352.1" cy="237.9" r=".5" fill="#0e0e0e"/>
<g fill="none" stroke="#0e0e0e" stroke-width=".3">
<path d="M362 218.2h-9.9v19.7M376.7 237.9h5"/>
<circle cx="352.1" cy="237.9" r=".5"/>
</g>
<circle cx="352.1" cy="237.9" r=".5" fill="#0e0e0e"/>
<g fill="none" stroke="#0e0e0e" stroke-width=".3">
<path d="M364.4 70.5v7.4M376.7 218.2h5"/>
<circle cx="352.1" cy="237.9" r=".5"/>
</g>
<circle cx="364.4" cy="77.9" r=".5" fill="#0e0e0e"/>
<g fill="none" stroke="#0e0e0e" stroke-width=".3">
<path d="M364.4 53.3v12.3"/>
<circle cx="364.4" cy="77.9" r=".5"/>
</g>
<circle cx="364.4" cy="53.3" r=".5" fill="#0e0e0e"/>
<g fill="none" stroke="#0e0e0e" stroke-width=".3">
<path d="M359.5 53.3h4.9"/>
<circle cx="364.4" cy="53.3" r=".5"/>
</g>
<circle cx="364.4" cy="53.3" r=".5" fill="#0e0e0e"/>
<g fill="none" stroke="#0e0e0e" stroke-width=".3">
<path d="M364.4 53.3h17.3"/>
<circle cx="364.4" cy="53.3" r=".5"/>
</g>
<circle cx="364.4" cy="53.3" r=".5" fill="#0e0e0e"/>
<g fill="none" stroke="#0e0e0e" stroke-width=".3">
<path d="M371.8 36v9.9"/>
<circle cx="364.4" cy="53.3" r=".5"/>
</g>
<circle cx="371.8" cy="45.9" r=".5" fill="#0e0e0e"/>
<g fill="none" stroke="#0e0e0e" stroke-width=".3">
<path d="M352.1 38.5v7.4h29.6"/>
<circle cx="371.8" cy="45.9" r=".5"/>
</g>
<circle cx="371.8" cy="45.9" r=".5" fill="#0e0e0e"/>
<g fill="none" stroke="#0e0e0e" stroke-width=".3">
<path d="M352.1 28.6v4.9"/>
<circle cx="371.8" cy="45.9" r=".5"/>
</g>
<circle cx="352.1" cy="31.1" r=".5" fill="#0e0e0e"/>
<g fill="none" stroke="#0e0e0e" stroke-width=".3">
<path d="M352.1 13.8h7.4M352.1 31.1h-24.6v9.8h-14.8"/>
<circle cx="352.1" cy="31.1" r=".5"/>
</g>
<circle cx="352.1" cy="31.1" r=".5" fill="#0e0e0e"/>
<g fill="none" stroke="#0e0e0e" stroke-width=".3">
<path d="M147.7 198.5h234"/>
<circle cx="352.1" cy="31.1" r=".5"/>
</g>
<circle cx="147.7" cy="198.5" r=".5" fill="#0e0e0e"/>
<circle cx="147.7" cy="198.5" r=".5" fill="none" stroke="#0e0e0e" stroke-width=".3"/>
<circle cx="315.2" cy="198.5" r=".5" fill="#0e0e0e"/>
<circle cx="315.2" cy="198.5" r=".5" fill="none" stroke="#0e0e0e" stroke-width=".3"/>
<circle cx="352.1" cy="198.5" r=".5" fill="#0e0e0e"/>
<g fill="none" stroke="#0e0e0e" stroke-width=".3">
<path d="M140.4 183.7h7.3v14.8h-2.4"/>
<circle cx="352.1" cy="198.5" r=".5"/>
</g>
<circle cx="147.7" cy="198.5" r=".5" fill="#0e0e0e"/>
<g fill="none" stroke="#0e0e0e" stroke-width=".3">
<path d="M315.2 198.5v4.9"/>
<circle cx="147.7" cy="198.5" r=".5"/>
</g>
<circle cx="315.2" cy="198.5" r=".5" fill="#0e0e0e"/>
<g fill="none" stroke="#0e0e0e" stroke-width=".3">
<path d="M283.2 53.2v14.8h14.7M201.9 97.6h2.5M201.9 107.4h2.5"/>
<circle cx="315.2" cy="198.5" r=".5"/>
</g>
<circle cx="283.2" cy="53.2" r=".5" fill="#0e0e0e"/>
<g fill="none" stroke="#0e0e0e" stroke-width=".3">
<path d="M344.7 53.2h-17.2v14.8h-14.8"/>
<circle cx="283.2" cy="53.2" r=".5"/>
</g>
<circle cx="339.8" cy="53.2" r=".5" fill="#0e0e0e"/>
<circle cx="339.8" cy="53.2" r=".5" fill="none" stroke="#0e0e0e" stroke-width=".3"/>
<circle cx="327.5" cy="53.2" r=".5" fill="#0e0e0e"/>
<g fill="none" stroke="#0e0e0e" stroke-width=".3">
<path d="M86.2 107.4h-19.7v4.9M73.9 164v5h12.3M101 169h14.7v28.8a.75 .75 0 0 1 .8 .7 .75 .75 0 0 1-.8 .8v14h-24.6v29.5h9.9"/>
<circle cx="327.5" cy="53.2" r=".5"/>
</g>
<circle cx="115.7" cy="181.3" r=".5" fill="#0e0e0e"/>
<circle cx="115.7" cy="181.3" r=".5" fill="none" stroke="#0e0e0e" stroke-width=".3"/>
<circle cx="101" cy="242.8" r=".5" fill="#0e0e0e"/>
<g fill="none" stroke="#0e0e0e" stroke-width=".3">
<path d="M201.9 85.2h17.2v17.3h-17.2"/>
<circle cx="101" cy="242.8" r=".5"/>
</g>
<circle cx="219.1" cy="102.5" r=".5" fill="#0e0e0e"/>
<g fill="none" stroke="#0e0e0e" stroke-width=".3">
<path d="M219.1 102.5v19.7h-46.7"/>
<circle cx="219.1" cy="102.5" r=".5"/>
</g>
<circle cx="219.1" cy="102.5" r=".5" fill="#0e0e0e"/>
<g fill="none" stroke="#0e0e0e" stroke-width=".3">
<path d="M192.1 141.9h-12.3v12.3h7.3M199.5 154.2h2.4M199.5 164h2.4"/>
<circle cx="219.1" cy="102.5" r=".5"/>
</g>
<circle cx="179.7" cy="154.2" r=".5" fill="#0e0e0e"/>
<g fill="none" stroke="#0e0e0e" stroke-width=".3">
<path d="M199.5 141.9h17.2v17.2h-17.2"/>
<circle cx="179.7" cy="154.2" r=".5"/>
</g>
<circle cx="216.7" cy="159.1" r=".5" fill="#0e0e0e"/>
<g fill="none" stroke="#0e0e0e" stroke-width=".3">
<path d="M216.7 159.1v14.8h-44.3"/>
<circle cx="216.7" cy="159.1" r=".5"/>
</g>
<circle cx="216.7" cy="159.1" r=".5" fill="#0e0e0e"/>
<g fill="none" stroke="#0e0e0e" stroke-width=".3">
<path d="M194.5 85.2h-19.7v12.4h14.8"/>
<circle cx="216.7" cy="159.1" r=".5"/>
</g>
<circle cx="174.8" cy="97.6" r=".5" fill="#0e0e0e"/>
<g fill="none" stroke="#0e0e0e" stroke-width=".3">
<path d="M174.8 97.6v9.8h-2.4"/>
<circle cx="174.8" cy="97.6" r=".5"/>
</g>
<circle cx="174.8" cy="97.6" r=".5" fill="#0e0e0e"/>
<g fill="none" stroke="#0e0e0e" stroke-width=".3">
<path d="M128 92.6v14.8h29.6"/>
<circle cx="174.8" cy="97.6" r=".5"/>
</g>
<circle cx="128" cy="92.6" r=".5" fill="#0e0e0e"/>
<g fill="none" stroke="#0e0e0e" stroke-width=".3">
<path d="M189.6 107.4h-2.5v2.5M157.6 154.2h-39.4v44.3"/>
<circle cx="128" cy="92.6" r=".5"/>
</g>
<circle cx="118.2" cy="198.5" r=".5" fill="#0e0e0e"/>
<g fill="none" stroke="#0e0e0e" stroke-width=".3">
<path d="M172.4 154.2h7.4"/>
<circle cx="118.2" cy="198.5" r=".5"/>
</g>
<circle cx="179.7" cy="154.2" r=".5" fill="#0e0e0e"/>
<g fill="none" stroke="#0e0e0e" stroke-width=".3">
<path d="M157.6 173.9h-36.9v23.9a.75 .75 0 0 1 .7 .7 .75 .75 0 0 1-.7 .8v23.1a.75 .75 0 0 1 .7 .7 .75 .75 0 0 1-.7 .8v18.9"/>
<circle cx="179.7" cy="154.2" r=".5"/>
</g>
<circle cx="120.7" cy="242.8" r=".5" fill="#0e0e0e"/>
<g fill="none" stroke="#0e0e0e" stroke-width=".3">
<path d="M352.1 77.9v2.4M233.9 100h-4.9v-7.4h27.1v12.4h-9.9M233.9 109.9h-4.9v2.4M233.9 151.7h-4.9v-7.4h27.1v12.4h-9.9M177.3 164h9.8M233.9 161.6h-4.9v2.4"/>
<circle cx="120.7" cy="242.8" r=".5"/>
</g>
<circle cx="352.1" cy="77.9" r=".5" fill="#0e0e0e"/>
<g fill="none" stroke="#0e0e0e" stroke-width=".3">
<path d="M352.1 95.1v4.9M352.1 173.9v4.9M352.1 193.6v4.9"/>
<circle cx="352.1" cy="77.9" r=".5"/>
</g>
<circle cx="352.1" cy="198.5" r=".5" fill="#0e0e0e"/>
<circle cx="352.1" cy="198.5" r=".5" fill="none" stroke="#0e0e0e" stroke-width=".3"/>
<g font-size="3.9" fill="#262626">
<text x="181.6" y="15.4">GND</text>
<text x="362.5" y="15.2">+100V</text>
<text x="200" y="34.8">-100V</text>
<text x="368" y="32.7">+70V</text>
<text x="57.3" y="39.8">S+</text>
<text x="192.6" y="59.5">+100V</text>
<text x="67.2" y="66.8">GND</text>
<text x="176.7" y="76.5">GND</text>
<text x="240.7" y="74">GND</text>
<text x="82" y="86.6">GND</text>
<text x="30.9" y="94.2">+15V</text>
<text x="207.4" y="98.9">+15V</text>
<text x="348.5" y="106">-15V</text>
<text x="207.4" y="108.7">-15V</text>
<text x="184.1" y="118.3">GND</text>
<text x="225.9" y="120.8">GND</text>
<text x="22.9" y="138.3">GND</text>
<text x="204.9" y="155.5">+15V</text>
<text x="360.2" y="153">GND</text>
<text x="204.9" y="165.4">-15V</text>
<text x="174.2" y="172.5">GND</text>
<text x="225.9" y="172.5">GND</text>
<text x="348.5" y="170.6">+15V</text>
<text x="82" y="182.6">GND</text>
<text x="30.9" y="187.2">-15V</text>
<text x="62.2" y="199.8">S-</text>
<text x="174.2" y="202.6">GND</text>
<text x="200" y="219.5">-100V</text>
<text x="175.3" y="244.1">+100V</text>
<text x="164.4" y="263.6">GND</text>
<text x="213.6" y="261.1">GND</text>
<text x="379.7" y="268.8">-70V</text>
<text x="107.7" y="273.4">GND</text>
</g>
<g font-size="3.9">
<text x="354.3" y="21.3">R44</text>
<text x="188.8" y="25.9">C31</text>
<text x="56.6" y="32.7">КТ2</text>
<text x="76.3" y="35.2">R22</text>
<text x="142.8" y="32.5">DA15</text>
<text x="295.5" y="35.2">VT1</text>
<text x="197" y="40.1">КТ5</text>
<text x="354.9" y="40.9">VD9</text>
<text x="103.7" y="45">VD1</text>
<text x="118.5" y="45.1">VD3</text>
<text x="177.3" y="42.6">C27</text>
<text x="189.6" y="42.6">C32</text>
<text x="270.8" y="42.6">КТ7</text>
<text x="381.1" y="44.3">1</text>
<text x="219.2" y="50">R35</text>
<text x="253.6" y="50">R37</text>
<text x="347.2" y="50">R43</text>
<text x="381.1" y="51.7">2</text>
<text x="248.5" y="59.8">C37</text>
<text x="300.1" y="54.6">VD6</text>
<text x="86.2" y="62.3">R24</text>
<text x="183.9" y="65.3">C30</text>
<text x="302.9" y="64.7">R39</text>
<text x="342" y="62.3">R42</text>
<text x="367.2" y="67.9">VD10</text>
<text x="130.5" y="74.6">R28</text>
<text x="381.1" y="76.3">3</text>
<text x="101" y="79.5">C22</text>
<text x="133" y="86.9">C24</text>
<text x="201.9" y="84.5">C34</text>
<text x="354.3" y="87.8">R45</text>
<text x="36.7" y="104.2">R18</text>
<text x="88.6" y="104.1">R25</text>
<text x="160.1" y="104.1">R30</text>
<text x="160.1" y="118.9">R31</text>
<text x="192.1" y="114">DA17.1</text>
<text x="236.4" y="116.5">DA17.2</text>
<text x="36.7" y="121.4">R19</text>
<text x="64" y="123.8">RP2</text>
<text x="36.7" y="143.6">R20</text>
<text x="199.4" y="141.1">C35</text>
<text x="66.5" y="155.8">RP3</text>
<text x="160.1" y="150.9">R32</text>
<text x="381.1" y="150.2">4</text>
<text x="36.7" y="163.3">R21</text>
<text x="88.6" y="165.7">R26</text>
<text x="160.1" y="170.6">R33</text>
<text x="189.6" y="170.6">DA18.1</text>
<text x="236.4" y="170.6">DA18.2</text>
<text x="101" y="175.6">C23</text>
<text x="135.7" y="178.7">C25</text>
<text x="64" y="190.3">КТ3</text>
<text x="354.3" y="186.3">R46</text>
<text x="78.8" y="195.2">R23</text>
<text x="135.2" y="195.5">R29</text>
<text x="381.1" y="196.9">5</text>
<text x="317.4" y="205.1">R40</text>
<text x="181.5" y="213">C29</text>
<text x="364.4" y="214.9">R47</text>
<text x="149.2" y="217.4">DA16</text>
<text x="381.1" y="216.7">6</text>
<text x="177.3" y="227.2">C28</text>
<text x="189.6" y="227.2">C33</text>
<text x="194.5" y="224.8">КТ4</text>
<text x="243.8" y="224.8">КТ6</text>
<text x="268.7" y="225.5">VD5</text>
<text x="283.2" y="224.8">R38</text>
<text x="93.6" y="229.7">VD2</text>
<text x="108.3" y="229.7">VD4</text>
<text x="295.2" y="228.7">VT2</text>
<text x="201.9" y="234.7">R34</text>
<text x="221.6" y="234.7">R36</text>
<text x="364.4" y="234.7">R48</text>
<text x="381.1" y="236.3">7</text>
<text x="171.6" y="249.9">C26</text>
<text x="221.4" y="246.9">C36</text>
<text x="324.8" y="247">R41</text>
<text x="337.6" y="250.1">VD8</text>
<text x="115.7" y="254.3">R27</text>
</g>
<g font-size="3.9" fill="#0e0e0e">
<text x="78.8" y="72.1">1206-1 кОм+-5%</text>
<text x="149.5" y="114">1206-100 кОм+-5%</text>
<text x="147" y="160.8">1206-100 кОм+-5%</text>
<text x="150.2" y="180.5">1206-100 кОм+-5%</text>
</g>
<g font-size="3.2">
<text x="140" y="37.8">1</text>
<text x="162.1" y="37.8">4</text>
<text x="162.1" y="42.7">6</text>
<text x="162.1" y="47.6">7</text>
<text x="162.1" y="52.6">5</text>
<text x="139.5" y="57.5">2</text>
<text x="162.1" y="57.5">3</text>
<text x="188.8" y="96.9">2</text>
<text x="201.5" y="101.8">1</text>
<text x="201.5" y="96.9">8</text>
<text x="233.1" y="99.4">6</text>
<text x="188.8" y="106.7">3</text>
<text x="201.5" y="106.7">4</text>
<text x="245.8" y="104.3">7</text>
<text x="233.1" y="109.2">5</text>
<text x="186.3" y="153.5">2</text>
<text x="199" y="153.5">8</text>
<text x="233.1" y="151">6</text>
<text x="245.8" y="156">7</text>
<text x="199" y="158.5">1</text>
<text x="233.1" y="160.9">5</text>
<text x="186.3" y="163.4">3</text>
<text x="199" y="163.4">4</text>
<text x="140" y="222.5">1</text>
<text x="162.1" y="222.5">4</text>
<text x="162.1" y="227.4">6</text>
<text x="162.1" y="232.3">7</text>
<text x="162.1" y="237.2">5</text>
<text x="139.5" y="242.1">2</text>
<text x="162.1" y="242.1">3</text>
</g>
<g font-size="2.5">
<text x="143.3" y="39.3">-IN</text>
<text x="155.3" y="39.3">-Vs</text>
<text x="156.8" y="44.2">СС</text>
<text x="156.8" y="49.1">СС</text>
<text x="143.3" y="59">+IN</text>
<text x="155.1" y="54.1">OUT</text>
<text x="155.3" y="59">+Vs</text>
<text x="143.3" y="224">-IN</text>
<text x="155.3" y="224">-Vs</text>
<text x="156.8" y="228.9">СС</text>
<text x="156.8" y="233.8">СС</text>
<text x="155.1" y="238.8">OUT</text>
<text x="143.3" y="243.7">+IN</text>
<text x="155.3" y="243.7">+Vs</text>
</g>
<g font-size="2">
<text x="364" y="63.5" transform="rotate(-90 364 63.5)">3</text>
<text x="365.1" y="68.3" transform="rotate(-90 365.1 68.3)">3</text>
<text x="364" y="73.2" transform="rotate(-90 364 73.2)">1</text>
</g>
<text font-size=".5" x="9.9" y="292.2">ALTIUM GOSTBOM2.0 KEV</text>
</svg>
